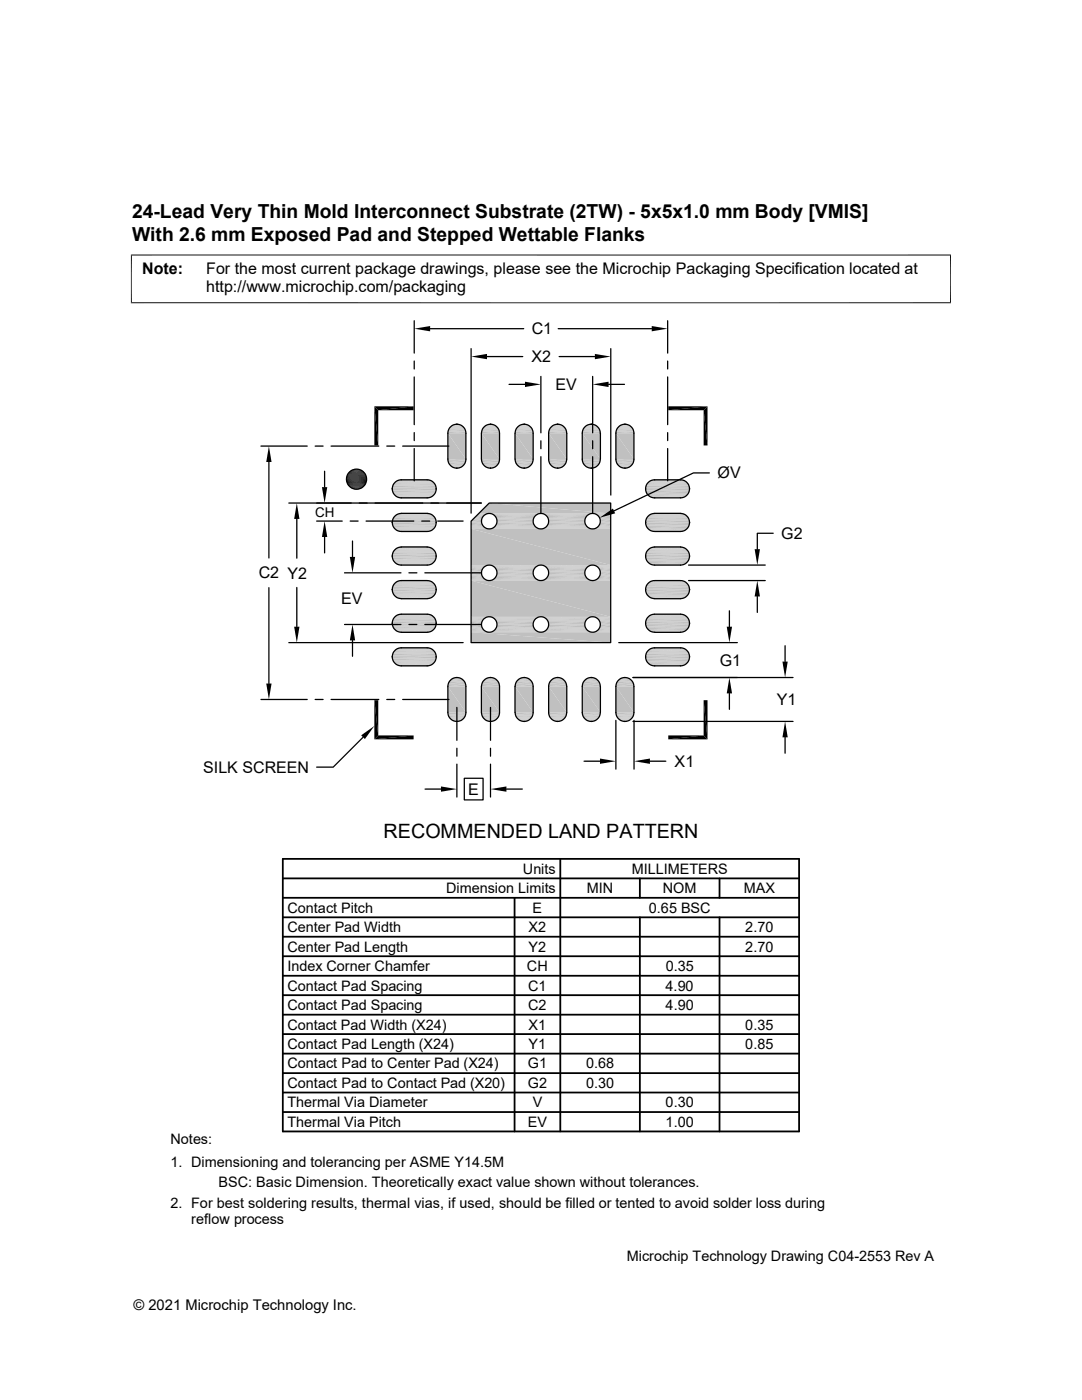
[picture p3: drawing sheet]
<svg xmlns="http://www.w3.org/2000/svg" width="216mm" height="279mm" viewBox="0 0 216 279" stroke-linecap="round" stroke-linejoin="round" font-family="sans-serif">
<g fill="#c0c0c0">
<path d="M90.9 84.7h.6z"/>
<path d="M97.6 84.7h.6z"/>
<path d="M104.3 84.7h.6z"/>
<path d="M111 84.7h.6z"/>
<path d="M117.7 84.7h.6z"/>
<path d="M124.4 84.7h.6z"/>
<path d="M117.6 84.7h.7z"/>
<path d="M110.9 84.7h.7z"/>
<path d="M104.2 84.7h.7z"/>
<path d="M97.5 84.7h.7z"/>
<path d="M90.8 84.7h.7z"/>
<path d="M124.1 84.8h1.2z"/>
<path d="M124.4 84.7l.9 .1z"/>
<path d="M117.4 84.8h1.2z"/>
<path d="M117.6 84.7l1 .1z"/>
<path d="M110.7 84.8h1.2z"/>
<path d="M110.9 84.7l1 .1z"/>
<path d="M104 84.8h1.2z"/>
<path d="M104.2 84.7l1 .1z"/>
<path d="M97.3 84.8h1.2z"/>
<path d="M97.5 84.7l1 .1z"/>
<path d="M90.6 84.8h1.2z"/>
<path d="M90.8 84.7l1 .1z"/>
<path d="M124 84.8h1.4z"/>
<path d="M124.1 84.8h1.3z"/>
<path d="M117.3 84.8h1.4z"/>
<path d="M117.4 84.8h1.3z"/>
<path d="M110.6 84.8h1.4z"/>
<path d="M110.7 84.8h1.3z"/>
<path d="M103.9 84.8h1.4z"/>
<path d="M104 84.8h1.3z"/>
<path d="M97.2 84.8h1.4z"/>
<path d="M97.3 84.8h1.3z"/>
<path d="M90.5 84.8h1.3z"/>
<path d="M123.8 84.9l.2-.1 1.6 .1z"/>
<path d="M124 84.8l1.6 .1z"/>
<path d="M117.1 84.9l.2-.1 1.6 .1z"/>
<path d="M117.3 84.8l1.6 .1z"/>
<path d="M110.4 84.9l.2-.1 1.6 .1z"/>
<path d="M110.6 84.8l1.6 .1z"/>
<path d="M103.7 84.9l.2-.1 1.6 .1z"/>
<path d="M103.9 84.8l1.6 .1z"/>
<path d="M97 84.9l.2-.1 1.6 .1z"/>
<path d="M97.2 84.8l1.6 .1z"/>
<path d="M90.3 84.9l.2-.1 1.6 .1z"/>
<path d="M90.5 84.8l1.6 .1z"/>
<path d="M123.7 85h2z"/>
<path d="M123.8 84.9l1.9 .1z"/>
<path d="M117 85h2z"/>
<path d="M117.1 84.9l1.9 .1z"/>
<path d="M110.3 85h2z"/>
<path d="M110.4 84.9l1.9 .1z"/>
<path d="M103.6 85h2z"/>
<path d="M103.7 84.9l1.9 .1z"/>
</g>
<path d="M96.9 84.9h2" fill="none" stroke="#c0c0c0" stroke-width=".2"/>
<path d="M97 84.9l1.9 .1z" fill="#c0c0c0"/>
<path d="M90.1 84.9h2.1" fill="none" stroke="#c0c0c0" stroke-width=".2"/>
<path d="M90.3 84.9l1.9 .1z" fill="#c0c0c0"/>
<g fill="none" stroke="#c0c0c0" stroke-width=".2">
<path d="M89.4 86.1h3.5M89.5 85.8h3.4M89.6 85.5h3.1M89.7 85.4h2.9M89.8 85.2h2.7M89.9 85.1h2.5M90 85h2.3M96.1 86.1h3.6M96.2 85.8h3.4M96.3 85.5h3.1M96.4 85.4h3M96.5 85.2h2.8"/>
<path d="M96.6 85.1h2.5M96.7 85h2.3M102.8 86.1h3.6M102.9 85.8h3.4M103 85.5h3.1M103.1 85.4h3M103.2 85.2h2.8M103.3 85.1h2.5M103.4 85h2.3M109.5 86.1h3.6M109.6 85.8h3.4M109.7 85.5h3.1"/>
<path d="M109.8 85.4h3M109.9 85.2h2.8M110 85.1h2.5M110.1 85h2.3M116.2 86.1h3.6M116.3 85.8h3.4M116.4 85.5h3.1M116.5 85.4h3M116.6 85.2h2.8M116.7 85.1h2.6M116.8 85h2.3M122.9 86.1h3.6"/>
<path d="M123 85.8h3.4M123.1 85.5h3.2M123.2 85.4h3M123.3 85.2h2.8M123.4 85.1h2.6M123.5 85h2.4"/>
</g>
<path d="M89.5 85.7h3.3M96.2 85.7h3.3M102.9 85.7h3.3M109.6 85.7h3.3M116.3 85.7h3.4M123 85.7h3.4" fill="none" stroke="#c0c0c0" stroke-width=".21"/>
<path d="M89.4 86h3.5M96.1 86h3.5M102.8 86h3.5M109.5 86h3.6M116.2 86h3.6M122.9 86h3.6" fill="none" stroke="#c0c0c0" stroke-width=".25"/>
<path d="M89.4 86.3h3.6M96.1 86.3h3.6M102.8 86.3h3.6M109.5 86.3h3.6M116.2 86.3h3.6M122.9 86.3h3.6" fill="none" stroke="#c0c0c0" stroke-width=".32"/>
<g fill="#c0c0c0">
<path d="M122.9 86.5l3.6 5.1h-3.6z"/>
<path d="M122.9 86.5h3.6v5.1z"/>
<path d="M116.2 86.5l3.6 5.1h-3.6z"/>
<path d="M116.2 86.5h3.6v5.1z"/>
<path d="M109.5 86.5l3.6 5.1h-3.6z"/>
<path d="M109.5 86.5h3.6v5.1z"/>
<path d="M102.8 86.5l3.6 5.1h-3.6z"/>
<path d="M102.8 86.5h3.6v5.1z"/>
<path d="M96.1 86.5l3.6 5.1h-3.6z"/>
<path d="M96.1 86.5h3.6v5.1z"/>
<path d="M89.4 86.5l3.6 5.1h-3.6z"/>
<path d="M89.4 86.5h3.6v5.1z"/>
</g>
<path d="M89.4 91.8h3.6M89.4 92.1h3.5M96.1 91.8h3.6M96.1 92.1h3.5M102.8 91.8h3.6M102.8 92.1h3.5M109.5 91.8h3.6M109.5 92.1h3.6M116.2 91.8h3.6M116.2 92.1h3.6M122.9 91.8h3.6M122.9 92.1h3.6" fill="none" stroke="#c0c0c0" stroke-width=".34"/>
<path d="M89.5 92.5h3.3M96.2 92.5h3.3M102.9 92.5h3.3M109.6 92.5h3.3M116.3 92.5h3.4M123 92.5h3.4" fill="none" stroke="#c0c0c0" stroke-width=".32"/>
<path d="M89.7 92.8h3M96.4 92.8h3M103.1 92.8h3M109.8 92.8h3M116.5 92.8h3M123.2 92.8h3" fill="none" stroke="#c0c0c0" stroke-width=".28"/>
<path d="M89.9 93h2.5M96.6 93h2.5M103.3 93h2.6M110 93h2.6M116.7 93h2.6M123.4 93h2.6" fill="none" stroke="#c0c0c0" stroke-width=".21"/>
<path d="M123.7 93.1l1.7 .2h-1.4z" fill="#c0c0c0"/>
<path d="M123.7 93.2h2" fill="none" stroke="#c0c0c0" stroke-width=".2"/>
<path d="M117 93.1l1.7 .2h-1.4z" fill="#c0c0c0"/>
<path d="M117 93.2h2" fill="none" stroke="#c0c0c0" stroke-width=".2"/>
<path d="M110.3 93.1l1.7 .2h-1.4z" fill="#c0c0c0"/>
<path d="M110.3 93.2h2" fill="none" stroke="#c0c0c0" stroke-width=".2"/>
<path d="M103.6 93.1l1.7 .2h-1.4z" fill="#c0c0c0"/>
<path d="M103.6 93.2h2" fill="none" stroke="#c0c0c0" stroke-width=".2"/>
<path d="M96.9 93.1l1.7 .2h-1.4z" fill="#c0c0c0"/>
<path d="M96.9 93.2h2" fill="none" stroke="#c0c0c0" stroke-width=".2"/>
<path d="M90.1 93.1l1.7 .2h-1.3z" fill="#c0c0c0"/>
<path d="M90.1 93.2h2.1" fill="none" stroke="#c0c0c0" stroke-width=".2"/>
<g fill="#c0c0c0">
<path d="M90.8 93.4h.7z"/>
<path d="M97.5 93.4h.7z"/>
<path d="M104.2 93.4h.7z"/>
<path d="M110.9 93.4h.7z"/>
<path d="M117.6 93.4h.7z"/>
<path d="M124.4 93.4h.7z"/>
<path d="M124 93.3l1.1 .1z"/>
<path d="M124 93.3h1.4l-.3 .1z"/>
<path d="M117.3 93.3l1 .1z"/>
<path d="M117.3 93.3h1.4l-.4 .1z"/>
<path d="M110.6 93.3l1 .1z"/>
<path d="M110.6 93.3h1.4l-.4 .1z"/>
<path d="M103.9 93.3l1 .1z"/>
<path d="M103.9 93.3h1.4l-.4 .1z"/>
<path d="M97.2 93.3l1 .1z"/>
<path d="M97.2 93.3h1.4l-.4 .1z"/>
<path d="M90.5 93.3l1 .1z"/>
<path d="M90.5 93.3h1.3l-.3 .1z"/>
</g>
<g fill="none" stroke="#c0c0c0" stroke-width=".2">
<path d="M78.3 97.2h8.7M78.3 97.9h8.7M78.4 98.2h8.5M78.4 96.9h8.5M78.5 98.5h8.3M78.5 96.6h8.3M78.6 98.6h8.1M78.6 96.5h8.1M78.7 98.8h7.9M78.7 96.3h7.9M78.8 96.2h7.7M78.8 98.9h7.7"/>
<path d="M78.9 99h7.5M78.9 96.1h7.5M79.1 99.1h7.1M79.1 96h7.1M79.2 95.9h6.9M79.2 99.2h6.9M79.4 99.2h6.5M79.4 95.9h6.5M79.5 99.3h6.4M79.5 95.8h6.4M79.7 95.8h5.9M79.7 99.3h5.9"/>
<path d="M79.8 99.3h5.7M128.9 97.2h8.7M128.9 96.9h8.6M129.1 96.6h8.3M129.1 96.5h8.2M129.3 96.3h7.9M129.3 96.2h7.8M129.5 99h7.4M129.5 96.1h7.4M129.6 96h7.2M129.7 99.2h7M129.8 95.9h6.9"/>
<path d="M129.9 95.9h6.6M130 99.3h6.4M130 95.8h6.4M130.3 95.8h5.8M130.3 99.3h5.8M78.3 103.9h8.7M78.3 104.6h8.7M78.3 110.6h8.7M78.3 111.3h8.7M78.3 117.3h8.7M78.3 118h8.7M78.4 104.9h8.5"/>
<path d="M78.4 111.6h8.5M78.4 118.3h8.5M78.4 103.6h8.5M78.4 110.3h8.5M78.4 117h8.5M78.5 105.2h8.3M78.5 111.9h8.3M78.5 118.6h8.3M78.5 103.3h8.3M78.5 110h8.3M78.5 116.7h8.3M78.6 105.3h8.1"/>
<path d="M78.6 112h8.1M78.6 118.8h8.1M78.6 103.2h8.1M78.6 109.9h8.1M78.6 116.6h8.1M78.7 105.5h7.9M78.7 112.2h7.9M78.7 118.9h7.9M78.7 103h7.9M78.7 109.7h7.9M78.7 116.5h7.9M78.8 102.9h7.7"/>
<path d="M78.8 109.6h7.7M78.8 116.3h7.7M78.8 105.6h7.7M78.8 112.3h7.7M78.8 119h7.7M78.9 105.7h7.5M78.9 112.4h7.5M78.9 119.1h7.5M78.9 102.8h7.5M78.9 109.5h7.5M78.9 116.2h7.5M79.1 105.8h7.1"/>
<path d="M79.1 112.5h7.1M79.1 119.2h7.1M79.1 102.7h7.1M79.1 109.4h7.1M79.1 116.1h7.1M79.2 102.6h6.9M79.2 109.4h6.9M79.2 116.1h6.9M79.2 105.9h6.9M79.2 112.6h6.9M79.2 119.3h6.9M79.4 105.9h6.5"/>
<path d="M79.4 112.6h6.5M79.4 119.4h6.5M79.4 102.6h6.5M79.4 109.3h6.5M79.4 116h6.5M79.5 106h6.4M79.5 112.7h6.4M79.5 119.4h6.4M79.5 102.5h6.4M79.5 109.2h6.4M79.5 115.9h6.4M79.7 109.2h5.9"/>
<path d="M79.7 115.9h5.9M79.7 106h5.9M79.7 112.7h5.9M79.8 102.5h5.7M79.8 112.8h5.7M79.8 119.5h5.7M128.9 103.9h8.7M128.9 110.6h8.7M128.9 117.3h8.7M128.9 103.6h8.6M128.9 110.3h8.6M128.9 117h8.6"/>
<path d="M129.1 103.3h8.3M129.1 110h8.3M129.1 116.7h8.3M129.1 103.2h8.2M129.1 109.9h8.2M129.1 116.6h8.2M129.3 103h7.9M129.3 109.7h7.9M129.3 116.5h7.9M129.3 102.9h7.8M129.3 109.6h7.8M129.3 116.3h7.8"/>
<path d="M129.5 105.7h7.4M129.5 112.4h7.4M129.5 119.1h7.4M129.5 102.8h7.4M129.5 109.5h7.4M129.5 116.2h7.4M129.6 102.7h7.2M129.6 109.4h7.2M129.6 116.1h7.2M129.7 105.9h7M129.7 112.6h7M129.7 119.3h7"/>
<path d="M129.8 102.6h6.9M129.8 109.4h6.9M129.8 116.1h6.9M129.9 102.6h6.6M129.9 109.3h6.6M129.9 116h6.6M130 106h6.4M130 112.7h6.4M130 119.4h6.4M130 102.5h6.4M130 109.2h6.4M130 115.9h6.4"/>
<path d="M130.3 109.2h5.8M130.3 115.9h5.8M130.3 106.1h5.8M130.3 112.8h5.8M130.3 119.5h5.8M130.3 102.5h5.8M78.3 124h8.7M78.3 124.7h8.7M78.3 130.8h8.7M78.3 131.4h8.7M78.4 125h8.5M78.4 131.7h8.5"/>
<path d="M78.4 123.7h8.5M78.4 130.4h8.5M78.5 125.3h8.3M78.5 132h8.3M78.5 123.4h8.3M78.5 130.1h8.3M78.6 125.5h8.1M78.6 132.2h8.1M78.6 123.3h8.1M78.6 130h8.1M78.7 125.6h7.9M78.7 132.3h7.9"/>
<path d="M78.7 123.2h7.9M78.7 129.9h7.9M78.8 123.1h7.7M78.8 129.8h7.7M78.8 125.7h7.7M78.8 132.4h7.7M78.9 125.8h7.5M78.9 132.5h7.5M78.9 122.9h7.5M78.9 129.6h7.5M79.1 125.9h7.1M79.1 132.6h7.1"/>
<path d="M79.1 122.8h7.1M79.1 129.6h7.1M79.2 122.8h6.9M79.2 129.5h6.9M79.2 126h6.9M79.2 132.7h6.9M79.4 126.1h6.5M79.4 132.8h6.5M79.4 122.7h6.5M79.4 129.4h6.5M79.5 126.1h6.4M79.5 132.8h6.4"/>
<path d="M79.5 122.7h6.4M79.5 129.3h6.4M79.7 122.6h5.9M79.7 129.3h5.9M79.7 126.2h5.9M79.8 122.6h5.7M79.8 132.9h5.7M128.9 124h8.7M128.9 130.8h8.7M128.9 123.7h8.6M128.9 130.4h8.6M129.1 123.4h8.3"/>
<path d="M129.1 130.1h8.3M129.1 123.3h8.2M129.1 130h8.2M129.3 123.2h7.9M129.3 129.9h7.9M129.3 123.1h7.8M129.3 129.8h7.8M129.5 125.9h7.4M129.5 132.6h7.4M129.5 122.9h7.4M129.5 129.6h7.4M129.6 122.8h7.2"/>
<path d="M129.6 129.6h7.2M129.7 126h7M129.7 132.7h7M129.8 122.8h6.9M129.8 129.5h6.9M129.9 122.7h6.6M129.9 129.4h6.6M130 126.1h6.4M130 132.8h6.4M130 122.7h6.4M130 129.3h6.4M130.3 122.6h5.8"/>
<path d="M130.3 129.3h5.8M130.3 126.2h5.8M130.3 132.9h5.8"/>
</g>
<g fill="none" stroke="#c0c0c0" stroke-width=".21">
<path d="M78.4 96.8h8.5M78.4 98.3h8.5M129 96.8h8.5M129.2 98.8h8M78.4 103.5h8.5M78.4 110.2h8.5M78.4 116.9h8.5M78.4 105.1h8.5M78.4 111.8h8.5M78.4 118.5h8.5M129 103.5h8.5M129 110.2h8.5"/>
<path d="M129 116.9h8.5M129.2 105.5h8M78.4 123.6h8.5M78.4 130.3h8.5M78.4 125.2h8.5M78.4 131.9h8.5M129 123.6h8.5M129 130.3h8.5"/>
</g>
<path d="M78.3 97.1h8.7M128.9 97.1h8.7M78.3 103.8h8.7M128.9 103.8h8.7M129.1 112h8.3M129.1 118.7h8.3M78.3 124.9h8.7M78.3 131.6h8.7M129.1 125.4h8.3M129.1 132.1h8.3" fill="none" stroke="#c0c0c0" stroke-width=".25"/>
<g fill="none" stroke="#c0c0c0" stroke-width=".32">
<path d="M78.3 97.4h8.7M78.3 97.7h8.7M128.8 97.4h8.8M128.8 97.7h8.8M78.3 104.1h8.7M78.3 110.8h8.7M78.3 104.4h8.7M78.3 117.8h8.7M128.8 104.1h8.8M128.8 110.8h8.8M128.8 104.4h8.8M128.8 117.8h8.8"/>
<path d="M128.8 111.4h8.8M128.8 118.1h8.8M78.3 124.2h8.7M78.3 130.9h8.7M78.3 124.5h8.7M78.3 131.2h8.7M128.8 124.2h8.8M128.8 130.9h8.8M128.8 124.5h8.8M128.8 131.2h8.8"/>
</g>
<path d="M128.8 98h8.8M78.3 117.5h8.7M78.3 111.1h8.7M128.8 117.5h8.8M128.8 111.1h8.8M128.8 104.7h8.8M128.8 124.8h8.8M128.8 131.6h8.8M128.9 125.1h8.6M128.9 131.8h8.6" fill="none" stroke="#c0c0c0" stroke-width=".3"/>
<g fill="none" stroke="#c0c0c0" stroke-width=".28">
<path d="M78.3 98h8.7M128.9 98.3h8.6M129.1 98.6h8.3M78.3 110.5h8.7M78.3 117.2h8.7M78.3 104.7h8.7M78.3 111.5h8.7M78.3 118.2h8.7M128.9 110.5h8.7M128.9 117.2h8.7M128.9 105h8.6M128.9 111.7h8.6"/>
<path d="M128.9 118.4h8.6M129.1 105.3h8.3M78.3 123.9h8.7M78.3 130.6h8.7M128.9 123.9h8.7M128.9 130.6h8.7"/>
</g>
<path d="M129.2 112.2h8M129.2 118.9h8M129.2 125.7h8M129.2 132.4h8" fill="none" stroke="#c0c0c0" stroke-width=".23"/>
<g fill="#c0c0c0">
<path d="M90.8 135.3h.7z"/>
<path d="M97.5 135.3h.7z"/>
<path d="M104.2 135.3h.7z"/>
<path d="M110.9 135.3h.7z"/>
<path d="M117.6 135.3h.7z"/>
<path d="M124.4 135.3h.7z"/>
<path d="M124 135.4l.4-.1 1 .1z"/>
<path d="M124.4 135.3l1 .1z"/>
<path d="M117.3 135.4l.3-.1 1.1 .1z"/>
<path d="M117.6 135.3l1.1 .1z"/>
<path d="M110.6 135.4l.3-.1 1.1 .1z"/>
<path d="M110.9 135.3l1.1 .1z"/>
<path d="M103.9 135.4l.3-.1 1.1 .1z"/>
<path d="M104.2 135.3l1.1 .1z"/>
<path d="M97.2 135.4l.3-.1 1.1 .1z"/>
<path d="M97.5 135.3l1.1 .1z"/>
<path d="M90.5 135.4l.3-.1 1 .1z"/>
<path d="M90.8 135.3l1 .1z"/>
</g>
<path d="M123.7 135.4h2" fill="none" stroke="#c0c0c0" stroke-width=".2"/>
<path d="M124 135.4h1.4l.3 .1z" fill="#c0c0c0"/>
<path d="M117 135.4h2" fill="none" stroke="#c0c0c0" stroke-width=".2"/>
<path d="M117.3 135.4h1.4l.3 .1z" fill="#c0c0c0"/>
<path d="M110.3 135.4h2" fill="none" stroke="#c0c0c0" stroke-width=".2"/>
<path d="M110.6 135.4h1.4l.3 .1z" fill="#c0c0c0"/>
<path d="M103.6 135.4h2" fill="none" stroke="#c0c0c0" stroke-width=".2"/>
<path d="M103.9 135.4h1.4l.3 .1z" fill="#c0c0c0"/>
<path d="M96.9 135.4h2" fill="none" stroke="#c0c0c0" stroke-width=".2"/>
<path d="M97.2 135.4h1.4l.3 .1z" fill="#c0c0c0"/>
<path d="M90.1 135.4h2.1" fill="none" stroke="#c0c0c0" stroke-width=".2"/>
<path d="M90.5 135.4h1.3l.4 .1z" fill="#c0c0c0"/>
<path d="M89.9 135.6h2.5M96.6 135.6h2.5M103.3 135.6h2.6M110 135.6h2.6M116.7 135.6h2.6M123.4 135.6h2.6" fill="none" stroke="#c0c0c0" stroke-width=".21"/>
<path d="M89.7 135.9h3M96.4 135.9h3M103.1 135.9h3M109.8 135.9h3M116.5 135.9h3M123.2 135.9h3" fill="none" stroke="#c0c0c0" stroke-width=".28"/>
<path d="M89.5 136.2h3.3M96.2 136.2h3.3M102.9 136.2h3.3M109.6 136.2h3.3M116.3 136.2h3.4M123 136.2h3.4" fill="none" stroke="#c0c0c0" stroke-width=".32"/>
<path d="M89.4 136.8h3.6M89.4 136.5h3.5M96.1 136.8h3.6M96.1 136.5h3.5M102.8 136.8h3.6M102.8 136.5h3.5M109.5 136.8h3.6M109.5 136.5h3.6M116.2 136.8h3.6M116.2 136.5h3.6M122.9 136.8h3.6M122.9 136.5h3.6" fill="none" stroke="#c0c0c0" stroke-width=".34"/>
<g fill="#c0c0c0">
<path d="M122.9 137l3.6 5.2h-3.6z"/>
<path d="M122.9 137h3.6v5.2z"/>
<path d="M116.2 137l3.6 5.2h-3.6z"/>
<path d="M116.2 137h3.6v5.2z"/>
<path d="M109.5 137l3.6 5.2h-3.6z"/>
<path d="M109.5 137h3.6v5.2z"/>
<path d="M102.8 137l3.6 5.2h-3.6z"/>
<path d="M102.8 137h3.6v5.2z"/>
<path d="M96.1 137l3.6 5.2h-3.6z"/>
<path d="M96.1 137h3.6v5.2z"/>
<path d="M89.4 137l3.6 5.2h-3.6z"/>
<path d="M89.4 137h3.6v5.2z"/>
</g>
<path d="M89.4 142.3h3.6M96.1 142.3h3.6M102.8 142.3h3.6M109.5 142.3h3.6M116.2 142.3h3.6M122.9 142.3h3.6" fill="none" stroke="#c0c0c0" stroke-width=".32"/>
<g fill="none" stroke="#c0c0c0" stroke-width=".2">
<path d="M89.4 142.5h3.5M89.5 142.8h3.4M89.6 143.1h3.1M89.7 143.3h2.9M89.8 143.4h2.7M89.9 143.5h2.5M90 143.6h2.3M96.1 142.5h3.6M96.2 142.8h3.4M96.3 143.1h3.1M96.4 143.3h3M96.5 143.4h2.8"/>
<path d="M96.6 143.5h2.5M96.7 143.6h2.3M102.8 142.5h3.6M102.9 142.8h3.4M103 143.1h3.1M103.1 143.3h3M103.2 143.4h2.8M103.3 143.5h2.5M103.4 143.6h2.3M109.5 142.5h3.6M109.6 142.8h3.4M109.7 143.1h3.1"/>
<path d="M109.8 143.3h3M109.9 143.4h2.8M110 143.5h2.5M110.1 143.6h2.3M116.2 142.5h3.6M116.3 142.8h3.4M116.4 143.1h3.1M116.5 143.3h3M116.6 143.4h2.8M116.7 143.5h2.6M116.8 143.6h2.3M122.9 142.5h3.6"/>
<path d="M123 142.8h3.4M123.1 143.1h3.2M123.2 143.3h3M123.3 143.4h2.8M123.4 143.5h2.6M123.5 143.6h2.4"/>
</g>
<path d="M89.4 142.7h3.5M96.1 142.7h3.5M102.8 142.7h3.5M109.5 142.7h3.6M116.2 142.7h3.6M122.9 142.7h3.6" fill="none" stroke="#c0c0c0" stroke-width=".25"/>
<path d="M89.5 143h3.3M96.2 143h3.3M102.9 143h3.3M109.6 143h3.3M116.3 143h3.4M123 143h3.4" fill="none" stroke="#c0c0c0" stroke-width=".21"/>
<g fill="#c0c0c0">
<path d="M123.7 143.7h1.9z"/>
<path d="M123.7 143.7h2z"/>
<path d="M117 143.7h1.9z"/>
<path d="M117 143.7h2z"/>
<path d="M110.3 143.7h1.9z"/>
<path d="M110.3 143.7h2z"/>
<path d="M103.6 143.7h1.9z"/>
<path d="M103.6 143.7h2z"/>
<path d="M96.9 143.7h1.9z"/>
</g>
<path d="M96.9 143.7h2" fill="none" stroke="#c0c0c0" stroke-width=".2"/>
<path d="M90.1 143.7h2z" fill="#c0c0c0"/>
<path d="M90.1 143.7h2.1" fill="none" stroke="#c0c0c0" stroke-width=".2"/>
<g fill="#c0c0c0">
<path d="M123.8 143.7l1.6 .1z"/>
<path d="M123.8 143.7h1.8l-.2 .1z"/>
<path d="M117.1 143.7l1.6 .1z"/>
<path d="M117.1 143.7h1.8l-.2 .1z"/>
<path d="M110.4 143.7l1.6 .1z"/>
<path d="M110.4 143.7h1.8l-.2 .1z"/>
<path d="M103.7 143.7l1.6 .1z"/>
<path d="M103.7 143.7h1.8l-.2 .1z"/>
<path d="M97 143.7l1.6 .1z"/>
<path d="M97 143.7h1.8l-.2 .1z"/>
<path d="M90.3 143.7l1.5 .1z"/>
<path d="M90.3 143.7h1.8l-.3 .1z"/>
<path d="M124 143.8l1.3 .1z"/>
<path d="M124 143.8h1.4z"/>
<path d="M117.3 143.8l1.3 .1z"/>
<path d="M117.3 143.8h1.4z"/>
<path d="M110.6 143.8l1.3 .1z"/>
<path d="M110.6 143.8h1.4z"/>
<path d="M103.9 143.8l1.3 .1z"/>
<path d="M103.9 143.8h1.4z"/>
<path d="M97.2 143.8l1.3 .1z"/>
<path d="M97.2 143.8h1.4z"/>
<path d="M90.5 143.8l1.3 .1z"/>
<path d="M90.5 143.8h1.3z"/>
<path d="M124.1 143.9l.9 .1z"/>
<path d="M124.1 143.9h1.2z"/>
<path d="M117.4 143.9l.9 .1z"/>
<path d="M117.4 143.9h1.2z"/>
<path d="M110.7 143.9l.9 .1z"/>
<path d="M110.7 143.9h1.2z"/>
<path d="M104 143.9l.9 .1z"/>
<path d="M104 143.9h1.2z"/>
<path d="M97.3 143.9l.9 .1z"/>
<path d="M97.3 143.9h1.2z"/>
<path d="M90.6 143.9l.9 .1z"/>
<path d="M90.6 143.9h1.2z"/>
<path d="M90.9 144h.6z"/>
<path d="M97.6 144h.6z"/>
<path d="M104.3 144h.6z"/>
<path d="M111 144h.6z"/>
<path d="M117.7 144h.6z"/>
<path d="M124.4 144h.6z"/>
<path d="M117.6 144h.7z"/>
<path d="M110.9 144h.7z"/>
<path d="M104.2 144h.7z"/>
<path d="M97.5 144h.7z"/>
<path d="M90.8 144h.7z"/>
<path d="M97.6 100.4l24.3 2.1h-26.4z"/>
<path d="M97.6 100.4h24.3v2.1z"/>
</g>
<path d="M97.7 102.5h10.1M108.1 102.5h10M118.4 102.5h3.5" fill="none" stroke="#c0c0c0" stroke-width=".2"/>
<g fill="#c0c0c0">
<path d="M95.5 102.5h1.7z"/>
<path d="M95.5 102.5h2z"/>
</g>
<path d="M98 102.6h9.5M108.4 102.6h9.4M118.7 102.6h3.2" fill="none" stroke="#c0c0c0" stroke-width=".2"/>
<g fill="#c0c0c0">
<path d="M95.5 102.5l1.4 .1h-1.5z"/>
<path d="M95.5 102.5h1.7l-.3 .1z"/>
</g>
<path d="M98.3 102.7h8.9M108.6 102.7h9M118.9 102.7h3" fill="none" stroke="#c0c0c0" stroke-width=".2"/>
<g fill="#c0c0c0">
<path d="M95.4 102.6l1.3 .2h-1.5z"/>
<path d="M95.4 102.6h1.5l-.2 .2z"/>
</g>
<path d="M98.6 102.9h8.4M108.9 102.9h8.4M119.2 102.9h2.7" fill="none" stroke="#c0c0c0" stroke-width=".2"/>
<g fill="#c0c0c0">
<path d="M95.2 102.8l1.3 .2h-1.5z"/>
<path d="M95.2 102.8h1.5l-.2 .2z"/>
</g>
<path d="M98.8 103.1h8M109.1 103.1h8M119.4 103.1h2.5" fill="none" stroke="#c0c0c0" stroke-width=".23"/>
<g fill="#c0c0c0">
<path d="M95 103l1.3 .2h-1.5z"/>
<path d="M95 103h1.5l-.2 .2z"/>
</g>
<path d="M98.9 103.3h7.7M109.2 103.3h7.7M119.6 103.3h2.3" fill="none" stroke="#c0c0c0" stroke-width=".25"/>
<g fill="#c0c0c0">
<path d="M94.8 103.2l1.4 .2h-1.6z"/>
<path d="M94.8 103.2h1.5l-.1 .2z"/>
</g>
<path d="M99.1 103.6h7.4M109.4 103.6h7.4M119.7 103.6h2.2" fill="none" stroke="#c0c0c0" stroke-width=".28"/>
<g fill="#c0c0c0">
<path d="M94.6 103.4l1.5 .3h-1.8z"/>
<path d="M94.6 103.4h1.6l-.1 .3z"/>
</g>
<path d="M94 103.9h2.1M99.1 103.9h7.3M109.5 103.9h7.2M119.8 103.9h2.1" fill="none" stroke="#c0c0c0" stroke-width=".3"/>
<path d="M94.3 103.7h1.8v.3z" fill="#c0c0c0"/>
<path d="M94 104.2h2.1M94 104.4h2.2M99.1 104.4h7.4M99.1 104.2h7.3M109.4 104.4h7.4M109.5 104.2h7.2M119.7 104.4h2.2M119.8 104.2h2.1" fill="none" stroke="#c0c0c0" stroke-width=".28"/>
<path d="M94 104.7h2.3M98.9 104.7h7.7M109.2 104.7h7.7M119.6 104.7h2.3" fill="none" stroke="#c0c0c0" stroke-width=".25"/>
<path d="M94 104.9h2.5M98.8 104.9h8M109.1 104.9h8M119.4 104.9h2.5" fill="none" stroke="#c0c0c0" stroke-width=".23"/>
<g fill="none" stroke="#c0c0c0" stroke-width=".2">
<path d="M94 105.1h2.7M94 105.3h2.9M94 105.4h3.2M94 105.5h3.5M97.7 105.5h10.1M98 105.4h9.5M98.3 105.3h8.9M98.6 105.1h8.4M108.1 105.5h10M108.4 105.4h9.4M108.6 105.3h9M108.9 105.1h8.4"/>
<path d="M118.4 105.5h3.5M118.7 105.4h3.2M118.9 105.3h3M119.2 105.1h2.7"/>
</g>
<g fill="#c0c0c0">
<path d="M94 105.5l27.9 7.3h-27.9z"/>
<path d="M94 105.5h27.9v7.3z"/>
</g>
<g fill="none" stroke="#c0c0c0" stroke-width=".2">
<path d="M94 112.8h3.5M94 112.9h3.2M94 113h2.9M94 113.2h2.7M94 115.5h2.7M94 115.6h2.9M94 115.7h3.2M94 115.8h3.5M97.7 112.8h10.1M97.7 115.8h10.1M98 112.9h9.5M98 115.7h9.5"/>
<path d="M98.3 115.6h8.9M98.3 113h8.9M98.6 113.2h8.4M98.6 115.5h8.4M108.1 112.8h10M108.1 115.8h10M108.4 115.7h9.4M108.4 112.9h9.4M108.6 115.6h9M108.6 113h9M108.9 113.2h8.4M108.9 115.5h8.4"/>
<path d="M118.4 115.8h3.5M118.4 112.8h3.5M118.7 112.9h3.2M118.7 115.7h3.2M118.9 115.6h3M118.9 113h3M119.2 113.2h2.7M119.2 115.5h2.7"/>
</g>
<path d="M94 113.4h2.5M94 115.2h2.5M98.8 113.4h8M98.8 115.2h8M109.1 113.4h8M109.1 115.2h8M119.4 113.4h2.5M119.4 115.2h2.5" fill="none" stroke="#c0c0c0" stroke-width=".23"/>
<path d="M94 113.6h2.3M94 115h2.3M98.9 115h7.7M98.9 113.6h7.7M109.2 115h7.7M109.2 113.6h7.7M119.6 115h2.3M119.6 113.6h2.3" fill="none" stroke="#c0c0c0" stroke-width=".25"/>
<g fill="none" stroke="#c0c0c0" stroke-width=".28">
<path d="M94 113.9h2.2M94 114.2h2.1M94 114.5h2.1M94 114.7h2.2M99.1 113.9h7.4M99.1 114.7h7.4M99.1 114.5h7.3M99.1 114.2h7.3M109.4 113.9h7.4M109.4 114.7h7.4M109.5 114.5h7.2M109.5 114.2h7.2"/>
<path d="M119.7 113.9h2.2M119.7 114.7h2.2M119.8 114.5h2.1M119.8 114.2h2.1"/>
</g>
<g fill="#c0c0c0">
<path d="M94 115.9l27.9 7.2h-27.9z"/>
<path d="M94 115.9h27.9v7.2z"/>
</g>
<g fill="none" stroke="#c0c0c0" stroke-width=".2">
<path d="M94 123.1h3.5M94 123.2h3.2M94 123.3h2.9M94 123.5h2.7M94 125.8h2.7M94 126h2.9M94 126.1h3.2M94 126.2h3.5M97.7 123.1h10.1M97.7 126.2h10.1M98 123.2h9.5M98 126.1h9.5"/>
<path d="M98.3 126h8.9M98.3 123.3h8.9M98.6 123.5h8.4M98.6 125.8h8.4M108.1 123.1h10M108.1 126.2h10M108.4 126.1h9.4M108.4 123.2h9.4M108.6 126h9M108.6 123.3h9M108.9 123.5h8.4M108.9 125.8h8.4"/>
<path d="M118.4 126.2h3.5M118.4 123.1h3.5M118.7 123.2h3.2M118.7 126.1h3.2M118.9 126h3M118.9 123.3h3M119.2 123.5h2.7M119.2 125.8h2.7"/>
</g>
<path d="M94 123.7h2.5M94 125.6h2.5M98.8 123.7h8M98.8 125.6h8M109.1 123.7h8M109.1 125.6h8M119.4 123.7h2.5M119.4 125.6h2.5" fill="none" stroke="#c0c0c0" stroke-width=".23"/>
<path d="M94 124h2.3M94 125.3h2.3M98.9 125.3h7.7M98.9 124h7.7M109.2 125.3h7.7M109.2 124h7.7M119.6 125.3h2.3M119.6 124h2.3" fill="none" stroke="#c0c0c0" stroke-width=".25"/>
<path d="M94 124.2h2.2M94 124.5h2.1M94 125.1h2.2M99.1 124.2h7.4M99.1 125.1h7.4M99.1 124.5h7.3M109.4 124.2h7.4M109.4 125.1h7.4M109.5 124.5h7.2M119.7 124.2h2.2M119.7 125.1h2.2M119.8 124.5h2.1" fill="none" stroke="#c0c0c0" stroke-width=".28"/>
<path d="M94 124.8h2.1M99.1 124.8h7.3M109.5 124.8h7.2M119.8 124.8h2.1" fill="none" stroke="#c0c0c0" stroke-width=".3"/>
<g fill="#c0c0c0">
<path d="M94 126.2l27.9 2h-27.9z"/>
<path d="M94 126.2h27.9v2z"/>
</g>
<g fill="none" stroke="#000" stroke-width=".25">
<path d="M82.7 64v6.5M82.7 72.1v1.5M82.7 75.2v9.6M85.8 65.6h18.7M94 69.6v32.8M97.2 71.2h7.1M101.6 76.7h3.2M107.9 75.1v11.3M111.4 65.6h18.6M111.6 71.2h7.1M118.3 75.1v11.3M121.4 76.7h3.2"/>
<path d="M121.9 69.6v29.2M133.2 64v6.5M133.2 72.1v1.5M133.2 75.2v9.6M52.1 89h9.2M53.7 92.2v19.2M62.9 89h1.6M64.8 94v3.2M66.1 89h9.5M77.2 89h1.6M78.3 97.6h.1M78.3 97.6a1.81 1.81 0 0 0 1.8 1.8h5.1a1.81 1.81 0 0 0 1.8-1.8"/>
<path d="M80.3 89h9.3M82.7 86.3v1.6M82.7 89.5v6.5M87 97.6a1.81 1.81 0 0 0-1.8-1.8h-5.1a1.81 1.81 0 0 0-1.8 1.8M87 97.6h.1M91.2 84.7a1.81 1.81 0 0 1 1.8 1.8v5.1a1.81 1.81 0 0 1-1.8 1.8M91.2 84.7a1.81 1.81 0 0 0-1.8 1.8v5.1a1.81 1.81 0 0 0 1.8 1.8M91.2 93.4h.1M91.2 84.6h.1M97.9 84.7a1.81 1.81 0 0 0-1.8 1.8v5.1a1.84 1.84 0 0 0 1.8 1.8M97.9 93.4h.1M97.9 84.6h.1"/>
<path d="M97.9 84.7a1.81 1.81 0 0 1 1.8 1.8v5.1a1.81 1.81 0 0 1-1.8 1.8M104.6 84.7a1.81 1.81 0 0 0-1.8 1.8v5.1a1.84 1.84 0 0 0 1.8 1.8M104.6 93.4h.1M104.6 84.6h.1M104.6 84.7a1.81 1.81 0 0 1 1.8 1.8v5.1a1.81 1.81 0 0 1-1.8 1.8M107.9 88v1.6M107.9 91.1v11.3M111.3 84.7a1.84 1.84 0 0 1 1.8 1.8v5.1a1.81 1.81 0 0 1-1.8 1.8M111.3 84.7a1.81 1.81 0 0 0-1.8 1.8v5.1a1.81 1.81 0 0 0 1.8 1.8M111.3 93.4h.1M111.3 84.6h.1M118 84.7a1.81 1.81 0 0 0-1.8 1.8v5.1a1.81 1.81 0 0 0 1.8 1.8"/>
<path d="M118 93.4h.1M118 84.6h.1M118 84.7a1.81 1.81 0 0 1 1.8 1.8M118.3 88v1.6M118.3 91.1v11.3M119.8 91.6a1.81 1.81 0 0 1-1.8 1.8M119.8 86.5v5.1M124.7 84.7a1.81 1.81 0 0 0-1.8 1.8v5.1a1.81 1.81 0 0 0 1.8 1.8M124.7 93.4h.1M124.7 84.6h.1M124.7 84.7a1.81 1.81 0 0 1 1.8 1.8v5.1a1.81 1.81 0 0 1-1.8 1.8M128.8 97.6a1.81 1.81 0 0 0 1.8 1.8h5.2a1.81 1.81 0 0 0 1.8-1.8"/>
<path d="M128.8 97.6h.1M133.2 86.3v1.6M133.2 89.5v6.5M137.6 97.6a1.81 1.81 0 0 0-1.8-1.8h-5.2a1.81 1.81 0 0 0-1.8 1.8M137.6 97.6h.1M141.5 94.4h-3.1l-15.9 7.6M53.7 117.3v19.1M57.6 100.4h38.4M59.2 103.6v7.8M59.2 117.2v7.9M63.2 104h5.1M64.8 107.2v3.1"/>
<path d="M68.7 114.3h11.3M69.9 104h1.6M70.3 108v3.1M73 104h9.6M78.3 117.7h.1M78.3 111h.1M78.3 104.3h.1M78.3 104.3a1.84 1.84 0 0 1 1.8-1.9l5.1 .1a1.81 1.81 0 0 1 1.8 1.8M78.3 117.7a1.81 1.81 0 0 1 1.8-1.8h5.1a1.81 1.81 0 0 1 1.8 1.8M78.3 104.3a1.81 1.81 0 0 0 1.8 1.8h5.1a1.81 1.81 0 0 0 1.8-1.8M78.3 111a1.81 1.81 0 0 0 1.8 1.8h5.1a1.81 1.81 0 0 0 1.8-1.8M78.3 117.7a1.81 1.81 0 0 0 1.8 1.8h5.1a1.84 1.84 0 0 0 1.8-1.8"/>
<path d="M80.1 109.2h5.1M80.1 109.2a1.81 1.81 0 0 0-1.8 1.8M81.6 114.3h1.6M84.2 104h1.5M84.8 114.3h11.2M85.2 109.2a1.81 1.81 0 0 1 1.8 1.8M87 117.7h.1M87 111h.1M87 104.3h.1M87.3 104h5.1M97.6 100.4h24.3v27.8h-27.9v-24.2zM128.8 117.7a1.81 1.81 0 0 0 1.8 1.8h5.2a1.84 1.84 0 0 0 1.8-1.8"/>
<path d="M128.8 111a1.81 1.81 0 0 0 1.8 1.8h5.2a1.81 1.81 0 0 0 1.8-1.8M128.8 104.3a1.81 1.81 0 0 0 1.8 1.8h5.2a1.81 1.81 0 0 0 1.8-1.8M128.8 117.7h.1M128.8 111h.1M128.8 104.3h.1M128.8 117.7a1.81 1.81 0 0 1 1.8-1.8h5.2a1.81 1.81 0 0 1 1.8 1.8M128.8 104.3a1.84 1.84 0 0 1 1.8-1.9l5.2 .1a1.81 1.81 0 0 1 1.8 1.8M130.6 109.2h5.2M130.6 109.2a1.81 1.81 0 0 0-1.8 1.8M135.8 109.2a1.81 1.81 0 0 1 1.8 1.8M137.4 115.9h15.3M137.4 112.8h15.3"/>
<path d="M137.6 117.7h.1M137.6 111h.1M137.6 104.3h.1M151.1 119v3.2M154.3 106.4h-3.2v3.2M52.1 139.6h9.2M57.6 128.2h34.8M62.9 139.6h1.6M66.1 139.6h9.5M68.7 124.6h11.3M70.3 127.8v3.2M77.2 139.6h1.6"/>
<path d="M78.3 131.1h.1M78.3 124.4h.1M78.3 124.4a1.81 1.81 0 0 1 1.8-1.8h5.1a1.81 1.81 0 0 1 1.8 1.8M78.3 124.4a1.81 1.81 0 0 0 1.8 1.8M78.3 131.1a1.81 1.81 0 0 0 1.8 1.8h5.1a1.81 1.81 0 0 0 1.8-1.8M80.1 126.2h5.1M80.3 139.6h9.3M81.6 124.6h1.6M84.8 124.6h11.2M87 124.4a1.81 1.81 0 0 1-1.8 1.8M87 131.1a1.81 1.81 0 0 0-1.8-1.8h-5.1a1.81 1.81 0 0 0-1.8 1.8M87 131.1h.1"/>
<path d="M87 124.4h.1M89.9 135.7a1.8 1.8 0 0 1 2-.4 1.8 1.8 0 0 1 1.1 1.7v5.2a1.8 1.8 0 0 1-1.8 1.8 1.8 1.8 0 0 1-1.8-1.8v-5.5zM91.2 135.2h.1M96.6 135.7a1.8 1.8 0 0 1 2-.4 1.8 1.8 0 0 1 1.1 1.7v5.2a1.8 1.8 0 0 1-1.8 1.8 1.8 1.8 0 0 1-1.8-1.8v-5.2l.2-.8zM97.9 135.2h.1M103.3 135.7a1.8 1.8 0 0 1 2-.4 1.8 1.8 0 0 1 1.1 1.7v5.2a1.8 1.8 0 0 1-1.8 1.8 1.8 1.8 0 0 1-1.8-1.8v-5.2l.2-.8zM104.6 135.2h.1M110 135.7a1.81 1.81 0 0 1 2-.3 1.81 1.81 0 0 1 1.1 1.6v5.2a1.8 1.8 0 0 1-1.8 1.8 1.8 1.8 0 0 1-1.8-1.8v-5.5zM111.3 135.2h.1M118 135.2a1.81 1.81 0 0 0-1.8 1.8v5.2a1.8 1.8 0 0 0 1.8 1.8 1.8 1.8 0 0 0 1.8-1.8M118 135.2h.1M118 135.2a1.81 1.81 0 0 1 1.8 1.8"/>
<path d="M119.8 137v5.2M123.4 135.7a1.8 1.8 0 0 1 2-.4 1.8 1.8 0 0 1 1.1 1.7v5.2a1.8 1.8 0 0 1-1.8 1.8 1.8 1.8 0 0 1-1.8-1.8v-5.5zM123.5 128.2h23.6M124.7 135.2h.1M126.3 135.2h31.9M128.8 131.1a1.81 1.81 0 0 0 1.8 1.8h5.2a1.81 1.81 0 0 0 1.8-1.8M128.8 124.4a1.81 1.81 0 0 0 1.8 1.8M128.8 131.1h.1M128.8 124.4h.1M128.8 124.4a1.81 1.81 0 0 1 1.8-1.8h5.2a1.81 1.81 0 0 1 1.8 1.8M130.6 126.2h5.2M137.6 124.4a1.81 1.81 0 0 1-1.8 1.8"/>
<path d="M137.6 131.1a1.81 1.81 0 0 0-1.8-1.8h-5.2a1.81 1.81 0 0 0-1.8 1.8M137.6 131.1h.1M137.6 124.4h.1M145.5 121.9v3.2M145.5 138.4v3.2M156.7 128.9v3.1M72.5 147.1l-6 6h-3.3M84.8 157.5h3.2M91.2 144h.1M91.2 141.2v6.5M91.2 149.3v1.6M91.2 152.5v6.6"/>
<path d="M92.6 155.3h3.8v4.3h-3.8zM97.9 144h.1M97.9 141.2v6.5M97.9 149.3v1.6M97.9 152.5v6.6M101 157.5h3.2M104.6 144h.1M111.3 144h.1M116.5 151.9h3.2M118 144h.1M122.9 143.8v9.7M124.7 144h.1"/>
<path d="M126.3 144h31.9M126.5 143.8v9.7M129.7 151.9h3.2M156.7 147.2v3.1"/>
<circle cx="71.1" cy="95.6" r="2.01"/>
<circle cx="97.6" cy="104" r="1.54"/>
<circle cx="97.6" cy="114.3" r="1.54"/>
<circle cx="107.9" cy="104" r="1.54"/>
<circle cx="107.9" cy="114.3" r="1.54"/>
<circle cx="118.2" cy="104" r="1.54"/>
<circle cx="118.2" cy="114.3" r="1.54"/>
<circle cx="97.6" cy="124.6" r="1.54"/>
<circle cx="107.9" cy="124.6" r="1.54"/>
<circle cx="118.2" cy="124.6" r="1.54"/>
</g>
<g fill="none" stroke="#000" stroke-width=".36">
<path d="M56.4 175.3h103M56.4 171.4h103v54.4h-103zM56.4 179.2h103M102.7 179.2v46.6M111.8 171.4v54.4M127.7 175.3v3.9M143.6 175.3v3.9M56.4 186.9h103M56.4 183.1h103M56.4 190.8h103M56.4 198.6h103M56.4 194.7h103"/>
<path d="M127.7 183.1v42.7M143.6 183.1v42.7M56.4 202.5h103M56.4 206.4h103M56.4 218h103M56.4 210.3h103M56.4 214.2h103M56.4 221.9h103"/>
</g>
<g fill="#000">
<path d="M82.7 65.6l3.1-.5v1zM94 71.2l3.2-.6v1.1zM104.8 76.2l3.1 .5-3.1 .5zM118.7 70.6l3.2 .6-3.2 .5zM118.3 76.7l3.1-.5v1zM130 65.1l3.2 .5-3.2 .5zM53.7 89l.5 3.2h-1.1zM64.2 97.2h1.1l-.5 3.2zM70.1 97.4l1.9 .1zM70.3 93.8l1.8 .1zM70.3 97.5l1.5 .1zM70.3 97.5h1.7z"/>
<path d="M70.3 93.8h1.7zM70.5 93.7l1.5 .1zM70.5 97.6h1.1zM70.5 97.6h1.3zM70.5 93.7h1.3zM70.7 93.7h1.1zM70.7 97.6h.7zM70.7 97.6h.9zM70.7 93.7h.9zM70.8 93.6l.8 .1zM70.8 97.6h.6zM70.8 93.6h.6z"/>
<path d="M74.7 81.1l.8 7.8h-.8zM74.7 81.1h7.8l-7 .8zM74.7 81.1l.8 .8v7zM75.5 81.9l7-.8v.8zM133.3 81.1h7.9l-7.9 .8zM133.3 81.9l7.9-.8-.8 .8zM140.4 81.9l.8 7h-.8zM140.4 81.9l.8-.8v7.8zM59.2 100.4l.6 3.2h-1.1zM64.8 104l.5 3.2h-1.1zM69.8 111.1h1.1l-.6 3.2zM119.7 103.3l2.6-1.8 .4 .9z"/>
<path d="M151.1 115.9l.5 3.1h-1zM150.6 109.6h1l-.5 3.2zM53.1 136.4h1.1l-.5 3.2zM58.7 125.1h1.1l-.6 3.1zM70.3 124.6l.6 3.2h-1.1zM140.4 139.7l.8 7.9-.8-.8zM140.4 139.7h.8v7.9zM145.5 135.2l.6 3.2h-1.1zM145 125.1h1.1l-.6 3.1zM156.1 132h1.1l-.5 3.2zM72.1 146.7l2.6-1.8-1.9 2.6zM74.7 139.7l.8 7.1-.8 .8z"/>
<path d="M74.7 139.7h.8v7.1zM74.7 147.6l7.8-.8v.8zM74.7 147.6l.8-.8h7zM88 157l3.2 .5-3.2 .5zM97.9 157.5l3.1-.5v1zM119.7 151.4l3.2 .5-3.2 .5zM126.5 151.9l3.2-.5v1zM133.4 146.8h7l-7 .8zM133.4 147.6l7-.8 .8 .8zM156.7 144l.5 3.2h-1.1z"/>
</g>
<g fill="none" stroke="#000" stroke-width=".2">
<path d="M26.1 50.9h163.7M26.2 50.8v9.7M189.7 50.8v9.7M26.1 60.4h163.7M69.1 95.5h4.1M69.1 95.7h4.1M69.1 95.9h4.1M69.1 95.3h4.1M69.2 95.2h3.9M69.2 96.1h3.9M69.2 96.3h3.9M69.2 95h3.9"/>
<path d="M69.3 94.8h3.7M69.3 96.5h3.7M69.3 96.6h3.6M69.3 94.6h3.6M69.4 96.8h3.5M69.4 94.5h3.5M69.5 94.3h3.2M69.5 97h3.2M69.7 97.1h2.9M69.7 94.2h2.9M69.8 94h2.7M69.8 97.2h2.7"/>
<path d="M70 93.9h2.3M70 97.3h2.3M70.1 97.4h2M70.1 93.8h2"/>
</g>
<g font-size="3.9">
<text x="26.4" y="43.5">24-Lead Very Thin Mold Interconnect Substrate (2TW) - 5x5x1.0 mm Body [VMIS]</text>
<text x="26.4" y="48.1">With 2.6 mm Exposed Pad and Stepped Wettable Flanks</text>
<text x="76.5" y="167.3">RECOMMENDED LAND PATTERN</text>
</g>
<g font-size="3.2">
<text x="28.4" y="54.7">Note:</text>
<text x="41.1" y="58.3">http://www.microchip.com/packaging</text>
<text x="41.1" y="54.7">For the most current package drawings, please see the Microchip Packaging Specification located at</text>
<text x="106.1" y="66.7">C1</text>
<text x="106.1" y="72.3">X2</text>
<text x="110.8" y="77.9">EV</text>
<text x="143.2" y="95.5">ØV</text>
<text x="155.9" y="107.5">G2</text>
<text x="51.6" y="115.4">C2 Y2</text>
<text x="68.1" y="120.6">EV</text>
<text x="143.6" y="132.9">G1</text>
<text x="155" y="140.7">Y1</text>
<text x="40.6" y="154.2">SILK SCREEN</text>
<text x="134.6" y="153.1">X1</text>
<text x="93.4" y="158.6">E</text>
</g>
<g font-size="2.9">
<text x="89" y="178.3">Dimension Limits</text>
<text x="104.3" y="174.4">Units</text>
<text x="117.1" y="178.3">MIN</text>
<text x="126" y="174.4">MILLIMETERS</text>
<text x="132.3" y="178.3">NOM</text>
<text x="148.4" y="178.3">MAX</text>
<text x="57.3" y="182.2">Contact Pitch</text>
<text x="106.3" y="182.2">E</text>
<text x="129.5" y="182.2">0.65 BSC</text>
<text x="57.3" y="186">Center Pad Width</text>
<text x="57.3" y="189.9">Center Pad Length</text>
<text x="105.5" y="189.9">Y2</text>
<text x="105.5" y="186">X2</text>
<text x="148.7" y="189.9">2.70</text>
<text x="148.7" y="186">2.70</text>
<text x="57.3" y="197.7">Contact Pad Spacing</text>
<text x="57.3" y="193.8">Index Corner Chamfer</text>
<text x="105.2" y="193.8">CH</text>
<text x="105.4" y="197.7">C1</text>
<text x="132.8" y="197.7">4.90</text>
<text x="132.8" y="193.8">0.35</text>
<text x="57.3" y="201.6">Contact Pad Spacing</text>
<text x="105.4" y="201.6">C2</text>
<text x="132.8" y="201.6">4.90</text>
<text x="57.3" y="209.4">Contact Pad Length (X24)</text>
<text x="57.3" y="205.5">Contact Pad Width (X24)</text>
<text x="105.5" y="209.4">Y1</text>
<text x="105.5" y="205.5">X1</text>
<text x="148.7" y="209.4">0.85</text>
<text x="148.7" y="205.5">0.35</text>
<text x="57.3" y="213.2">Contact Pad to Center Pad (X24)</text>
<text x="105.3" y="213.2">G1</text>
<text x="116.9" y="213.2">0.68</text>
<text x="57.3" y="217.1">Contact Pad to Contact Pad (X20)</text>
<text x="57.3" y="221">Thermal Via Diameter</text>
<text x="105.3" y="217.1">G2</text>
<text x="106.3" y="221">V</text>
<text x="116.9" y="217.1">0.30</text>
<text x="132.8" y="221">0.30</text>
<text x="57.3" y="224.9">Thermal Via Pitch</text>
<text x="105.3" y="224.9">EV</text>
<text x="132.8" y="224.9">1.00</text>
<text x="34" y="228.3">Notes:</text>
<text x="34" y="232.9">1. Dimensioning and tolerancing per ASME Y14.5M</text>
<text x="43.6" y="237">BSC: Basic Dimension. Theoretically exact value shown without tolerances.</text>
<text x="34" y="241">2. For best soldering results, thermal vias, if used, should be filled or tented to avoid solder loss during</text>
<text x="38.1" y="244.3">reflow process</text>
<text x="125.1" y="251.7">Microchip Technology Drawing C04-2553 Rev A</text>
<text x="26.6" y="261.3">© 2021 Microchip Technology Inc.</text>
</g>
<text font-size="2.7" x="62.9" y="103.1">CH</text>
</svg>
